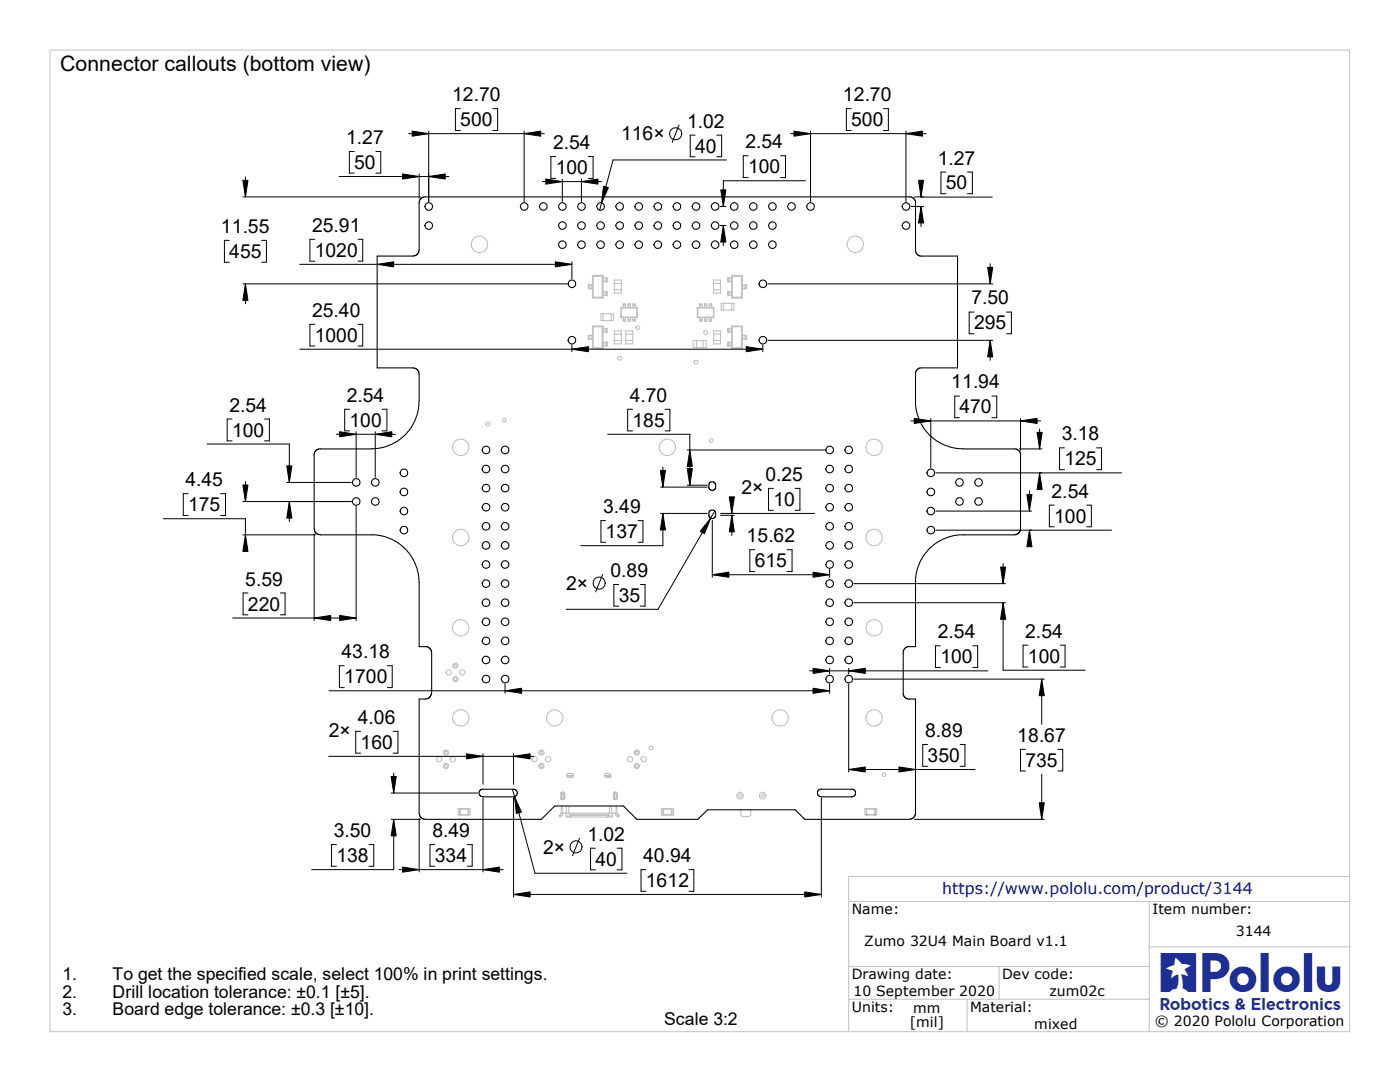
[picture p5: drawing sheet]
<svg xmlns="http://www.w3.org/2000/svg" width="279mm" height="216mm" viewBox="0 0 279 216" stroke-linecap="round" stroke-linejoin="round" font-family="sans-serif">
<path d="M10 10h259.4v195.9h-259.4zM169.4 179.9h100M229.4 179.9v26M269.4 174.9h-100v31M169.4 199.4h60M169.4 192.9h60M193 199.4v6.5M199.4 192.9v6.5M229.4 188.9h40" fill="none" stroke="#c0c0c0" stroke-width=".2"/>
<g fill="none" stroke="#c0c0c0" stroke-width=".21">
<path d="M117.6 57.6h.1M117.6 56.9h-.2v.7h.2M117.6 56.9v.7M117.6 56.9h.1M117.7 56.9h.4M117.7 57.6h.4M117.7 56.9v.7M118.1 56.9v.7M118.1 57.6h.1M118.1 56.9h.1M118.2 59.5h2.2M118.2 54.9v4.6"/>
<path d="M118.2 54.9l.1 .2M118.2 54.9h2.2M118.3 55.1v4.3M118.3 55.1h1.9M118.3 55.1h1.9v4.3h-1.9M118.3 59.4l-.1 .1M120.2 59.3l-1.9 .1M120.2 55.1v4.2M120.2 59.3l.2 .2M120.4 54.9l-.2 .2M120.4 54.9v4.6M120.4 55.5h.1"/>
<path d="M120.4 56.2h.1M120.4 58.2h.1M120.4 59h.1M120.4 55.5v.7M120.4 58.2v.8M120.4 58.2h.5M120.4 59h.5M120.4 55.5h.5M120.4 56.2h.5M120.9 55.5v.7M120.9 58.2v.8M120.9 56.2h.1"/>
<path d="M120.9 55.5h.1M120.9 59h.1M120.9 58.2h.1M121 55.5h.2v.7h-.2M121 58.2h.2v.8h-.2M121 55.5v.7M121 58.2v.8M122.6 55.9h1.4v2.6h-1.4zM122.6 57.8h1.4M122.6 56.6h1.4M142.4 55.9h1.4v2.6h-1.4zM142.4 57.8h1.4"/>
<path d="M142.4 56.6h1.4M145.4 55.5h-.2v.7h.2M145.4 58.2h-.2v.8h.2M145.4 55.5v.7M145.4 58.2v.8M145.4 58.2h.1M145.4 59h.1M145.4 55.5h.1M145.4 56.2h.1M145.5 55.5v.7M145.5 58.2v.8M145.5 58.2h.4"/>
<path d="M145.5 59h.4M145.5 56.2h.4M145.5 55.5h.4M145.9 55.5h.1M145.9 56.2h.1M145.9 58.2h.1M145.9 59h.1M145.9 55.5v.7M145.9 58.2v.8M146 59.5h2.2M146 54.9h2.2M146 54.9v4.6"/>
<path d="M146 54.9l.1 .2M146.1 55.1h1.9v4.3h-1.9M146.1 55.1v4.3M146.1 55.1h.1M146.1 59.4l-.1 .1M146.2 59.3h1.8M146.2 55.1h1.8M146.2 55.1v4.2M146.2 59.3l-.1 .1M148 55.1v4.2M148 59.3l.2 .2M148.2 57.6h.1"/>
<path d="M148.2 56.9h.1M148.2 54.9v4.6M148.2 54.9l-.2 .2M148.3 56.9h.4M148.3 57.6h.4M148.3 56.9v.7M148.7 56.9h.1M148.7 56.9v.7M148.7 57.6h.1M148.8 56.9h.2v.7h-.2M148.8 56.9v.7M117.6 67.7h.1"/>
<path d="M117.6 66.9v.8M117.6 66.9h-.2v.8h.2M117.6 66.9h.1M117.7 66.9h.4M117.7 67.7h.4M117.7 66.9v.8M118.1 66.9v.8M118.1 66.9h.1M118.1 67.7h.1M118.2 65.1v4.5M118.2 65.1l.2 .1h1.8M118.2 69.6h2.2"/>
<path d="M118.2 65.1h2.2M118.3 69.4h1.9M118.3 69.4l-.1 .2M119.9 62.6h2.6v1.4h-2.6zM120.2 65.2v4.2M120.2 65.2h-1.9v4.2M120.2 65.2h.1M120.2 69.4l.2 .2M120.4 62.6v1.4M120.4 65.1v4.5M120.4 65.1l-.2 .1M120.4 65.5h.1"/>
<path d="M120.4 66.3h.1M120.4 69h.1M120.4 68.3h.1M120.4 65.5v.8M120.4 68.3v.7M120.4 65.5h.5M120.4 66.3h.5M120.4 69h.5M120.4 68.3h.5M120.9 65.5v.8M120.9 68.3v.7M120.9 66.3h.1"/>
<path d="M120.9 65.5h.1M120.9 69h.1M120.9 68.3h.1M121 65.5v.8M121 68.3v.7M121 65.5h.2v.8h-.2M121 68.3h.2v.7h-.2M122 62.6v1.4M122.6 66h1.4v2.6h-1.4zM122.6 67.9h1.4M122.6 66.7h1.4M123.9 61.3v2.1"/>
<path d="M123.9 61.3l.1 .1M123.9 61.3h3.3M123.9 63.4h3.3M124 63.3h3.1M124 61.4v1.9M124 61.4h3.1M124 61.4h3.2v1.9h-3.2M124 63.3l-.1 .1M124.4 63.3v.5M124.4 60.9h.4M124.4 63.8h.4M124.4 60.8v-.2h.4v.2"/>
<path d="M124.4 63.9v.2h.4v-.2M124.4 63.9h.4M124.4 60.8h.4M124.4 60.9v.5M124.4 63.8v.1M124.4 60.8v.1M124.8 63.3v.5M124.8 60.9v.5M124.8 63.8v.1M124.8 60.8v.1M124.9 67.9h1.4M124.9 66h1.4v2.6h-1.4z"/>
<path d="M124.9 66.7h1.4M125.3 63.3v.5M125.3 60.9h.5M125.3 60.8v-.2h.5v.2M125.3 63.9v.2h.5v-.2M125.3 63.8h.5M125.3 63.9h.5M125.3 60.8h.5M125.3 60.9v.5M125.3 63.8v.1M125.3 60.8v.1M125.8 60.9v.5"/>
<path d="M125.8 63.8v.1M125.8 60.8v.1M125.8 63.3v.5M126.3 63.3v.5M126.3 60.9h.5M126.3 63.8h.5M126.3 60.8v-.2h.5v.2M126.3 63.9v.2h.5v-.2M126.3 63.9h.5M126.3 60.8h.5M126.3 60.9v.5M126.3 63.8v.1"/>
<path d="M126.3 60.8v.1M126.8 63.3v.5M126.8 60.9v.5M126.8 63.8v.1M126.8 60.8v.1M127.1 61.4v1.9M127.1 63.3l.1 .1M127.2 61.3l-.1 .1M127.2 61.3v2.1M138.3 67.9h2.7v1.4h-2.7zM139 67.9v1.4M139.1 61.3h3.4"/>
<path d="M139.1 63.4h3.4M139.1 61.3l.1 .1M139.1 61.3v2.1M139.2 63.3h3.2M139.2 61.4h3.2M139.2 61.4h3.2v1.9h-3.2M139.2 61.4v1.9M139.2 63.3l-.1 .1M139.6 63.3v.5M139.6 60.9h.5M139.6 63.8h.5M139.6 63.9h.5"/>
<path d="M139.6 60.8h.5M139.6 63.9v.2h.5v-.2M139.6 60.8v-.2h.5v.2M139.6 60.9v.5M139.6 63.8v.1M139.6 60.8v.1M140.1 63.3v.5M140.1 60.9v.5M140.1 63.8v.1M140.1 60.8v.1M140.3 67.9v1.4M140.6 63.3v.5"/>
<path d="M140.6 60.9h.5M140.6 63.8h.5M140.6 63.9h.5M140.6 60.8h.5M140.6 63.9v.2h.5v-.2M140.6 60.8v-.2h.5v.2M140.6 60.9v.5M140.6 63.8v.1M140.6 60.8v.1M141.1 60.9v.5M141.1 63.3v.5M141.1 63.8v.1"/>
<path d="M141.1 60.8v.1M141.6 60.9v.5M141.6 63.8v.1M141.6 60.8v.1M141.6 63.3v.5M141.6 60.9h.4M141.6 63.8h.4M141.6 63.9h.4M141.6 60.8h.4M141.6 63.9v.2h.4v-.2M141.6 60.8v-.2h.4v.2M142 60.9v.5"/>
<path d="M142 63.8v.1M142 60.8v.1M142 63.3v.5M142.4 61.4v1.9M142.4 63.3l.1 .1M142.4 66h1.4v2.6h-1.4zM142.4 67.9h1.4M142.4 66.7h1.4M142.5 61.3l-.1 .1M142.5 61.3v2.1M143.9 60.5h2.6v1.4h-2.6zM144.4 60.5v1.4"/>
<path d="M145.4 65.5h-.2v.8h.2M145.4 68.3h-.2v.7h.2M145.4 65.5v.8M145.4 68.3v.7M145.4 68.3h.1M145.4 69h.1M145.4 65.5h.1M145.4 66.3h.1M145.5 65.5v.8M145.5 68.3v.7M145.5 66.3h.4M145.5 65.5h.4"/>
<path d="M145.5 69h.4M145.5 68.3h.4M145.9 65.5h.1M145.9 66.3h.1M145.9 69h.1M145.9 68.3h.1M145.9 65.5v.8M145.9 68.3v.7M146 60.5v1.4M146 69.6h2.2M146 65.1h2.2M146 65.1l.2 .1"/>
<path d="M146 65.1v4.5M146.1 69.4h1.9M146.1 69.4l-.1 .2M146.2 65.2h1.8M146.2 65.2v4.2M148 65.2v4.2M148 65.2h-1.9v4.2M148 65.2h.1M148 69.4l.2 .2M148.2 66.9h.1M148.2 67.7h.1M148.2 65.1v4.5"/>
<path d="M148.2 65.1l-.2 .1M148.3 66.9h.4M148.3 67.7h.4M148.3 66.9v.8M148.7 66.9h.1M148.7 66.9v.8M148.7 67.7h.1M148.8 66.9h.2v.8h-.2M148.8 66.9v.8M112 158.1v.3M112 158.4h.1M112 158.4v1.1"/>
<path d="M112.1 159.3v.3M112.1 159.3h.4M112.1 158.7h.4M112.1 158.7v.6M112.4 158v.3M112.5 158.3v.4M112.5 158.3h.1M112.5 159.3v.3M112.5 158.3h-.4v.4M112.5 158.7v.6M112.6 158.1v.2M112.6 158.3v1.1"/>
<path d="M112.6 158.3h.1M112.7 158.4v.9l-.4 .3a.28 .28 0 0 1-.3-.1 .28 .28 0 0 1-.1-.3v-1l.2-.2h.4l.2 .4M113.2 154.7h.1M113.2 155h.2M113.3 154.7h.1M113.3 154.7v.3M113.4 154.7v.4M113.4 154.7h.3M113.4 155.1h.3M113.6 154.3l-.4 .1v.5l.2 .2 .6 .1M113.6 154.3h.6l.2 .2v.4l-.4 .2M113.7 154.7v.4"/>
<path d="M113.7 154.7h.2M113.7 155.1h.2M113.9 154.7h.4M113.9 155.1h.3M113.9 154.7v.4M114.3 154.7h.2M114.3 154.7v.4M120.7 154.7h.2M120.9 154.7h.3M120.9 154.7v.4M120.9 155.1h.3M121.1 154.3h.6l.2 .2v.4l-.4 .2"/>
<path d="M121.1 154.3l-.3 .1-.1 .5 .2 .2 .6 .1M121.2 154.7h.2M121.2 155.1h.2M121.2 154.7v.4M121.4 155.1h.3M121.4 154.7v.4M121.4 154.7h.4M121.8 155h.1M121.8 154.7h.1M121.8 154.7v.4M121.9 154.7v.3M121.9 154.7h.1"/>
<path d="M122.4 158.3h.1M122.5 158.3h.1M122.5 158.3v1.1M122.5 158.1v.2M122.6 158.3v.4M122.6 159.3v.3M122.6 158.3h.4v.4M122.6 159.3h.4M122.6 158.7h.4M122.6 158.7v.6M122.8 158v.3M123 159.3v.3"/>
<path d="M123 158.4h.1M123 158.7v.6M123.1 158.1v.3M123.1 158.4v1.1M123.2 158.4l-.2-.4h-.4l-.2 .2v1M123.2 158.4l-.1 1.1-.5 .1-.2-.4M91.4 161.4h2.4v1.2h-2.4zM91.7 161.4v1.2M91.8 162.6h1.7M93.4 161.4v1.2M93.4 161.4h-1.6v1.2M93.5 161.4v1.2"/>
<path d="M111.8 162.6l.2 .3M111.8 162.6l-.3 .1 .3 .3 .2-.1M112 162.3l-.2 .3M112 162.3h.4M112 160.8v1.5M112 162.3h.2M112.2 160.8v1.5M112.2 162.3h.8M112.4 162.3l-.4 .6M112.4 162.3h.1M112.9 162.3v.5M112.9 162.8l.2 .2h9l.1-.2"/>
<path d="M112.9 162.8h.8M113 160.8v1.5M113 162.3h.5M113.5 160.8v1.5M113.5 162.3h8.1M113.6 162.3l.1 .2M113.7 162.5v.5h.3v-.3M113.7 162.5h7.8M113.7 162.6l.3 .1M114 162.7h7.2M121.5 162.6l-.3 .1M121.5 162.5l-.1 .5h-.2v-.3"/>
<path d="M121.5 162.8h.7M121.5 162.3v.2M121.6 160.8v1.5M121.6 162.3h.5M122.1 160.8v1.5M122.1 162.3h.8M122.3 162.3l-.1 .5M122.9 160.8v1.5M122.9 162.3h.2M123.1 162.3h.1M123.1 160.8v1.5M123.1 162.3h-.3v.3l.3 .3"/>
<path d="M123.1 162.3l.3 .3M123.4 162.6l-.3 .3M123.4 162.6l.2 .1-.2 .3-.3-.1M132 161.4h2.4v1.2h-2.4zM132.3 161.4v1.2M132.4 162.6h1.6M132.4 161.4h1.6M132.4 161.4v1.2M134 161.4v1.2M134.1 161.4v1.2M147.9 161.6v1l.2 .3h1.4l.3-.3v-1M172.6 161.4h2.4v1.2h-2.4z"/>
<path d="M172.9 161.4v1.2M173 161.4l-.1 1.2h1.7M173 161.4h1.6M173 161.4v1.2M174.6 161.4v1.2M174.7 161.4v1.2"/>
<circle cx="95.7" cy="48.8" r="1.63"/>
<circle cx="170.7" cy="48.8" r="1.64"/>
<circle cx="123.7" cy="71.5" r=".38"/>
<circle cx="127.3" cy="65.4" r=".37"/>
<circle cx="138.9" cy="72.3" r=".38"/>
<circle cx="140.8" cy="66.4" r=".39"/>
<circle cx="91.9" cy="89.3" r="1.65"/>
<circle cx="97.4" cy="84.6" r=".39"/>
<circle cx="100.6" cy="83.9" r=".38"/>
<circle cx="133.2" cy="89.3" r="1.64"/>
<circle cx="141.9" cy="87.9" r=".38"/>
<circle cx="174.4" cy="89.3" r="1.65"/>
<circle cx="91.9" cy="107.2" r="1.65"/>
<circle cx="174.4" cy="107.2" r="1.65"/>
<circle cx="89.5" cy="134.2" r=".52"/>
<circle cx="90.9" cy="135.5" r=".29"/>
<circle cx="90.9" cy="132.8" r=".29"/>
<circle cx="90.9" cy="135.5" r=".52"/>
<circle cx="90.9" cy="132.8" r=".52"/>
<circle cx="91.9" cy="125.3" r="1.63"/>
<circle cx="92.3" cy="134.2" r=".52"/>
<circle cx="174.4" cy="125.3" r="1.63"/>
<circle cx="87.7" cy="151.5" r=".53"/>
<circle cx="89" cy="150.2" r=".29"/>
<circle cx="89" cy="150.2" r=".52"/>
<circle cx="89" cy="152.9" r=".29"/>
<circle cx="89" cy="152.9" r=".53"/>
<circle cx="90.4" cy="151.5" r=".53"/>
<circle cx="91.9" cy="143.3" r="1.63"/>
<circle cx="106.7" cy="151.5" r=".53"/>
<circle cx="108" cy="150.2" r=".29"/>
<circle cx="108" cy="150.2" r=".52"/>
<circle cx="108.1" cy="152.9" r=".29"/>
<circle cx="108.1" cy="152.9" r=".53"/>
<circle cx="109.4" cy="151.5" r=".53"/>
<circle cx="110.7" cy="143.3" r="1.63"/>
<circle cx="125.8" cy="151.5" r=".53"/>
<circle cx="127.1" cy="150.2" r=".29"/>
<circle cx="127.1" cy="150.2" r=".52"/>
<circle cx="127.1" cy="152.9" r=".29"/>
<circle cx="127.1" cy="152.9" r=".53"/>
<circle cx="128.5" cy="151.5" r=".53"/>
<circle cx="130" cy="149.2" r=".37"/>
<circle cx="147.7" cy="158.7" r=".67"/>
<circle cx="147.7" cy="158.7" r=".3"/>
<circle cx="152.2" cy="158.7" r=".3"/>
<circle cx="152.2" cy="158.7" r=".67"/>
<circle cx="155.7" cy="143.3" r="1.63"/>
<circle cx="174.4" cy="143.3" r="1.63"/>
<circle cx="176.4" cy="154.6" r=".37"/>
</g>
<g fill="none" stroke="#000" stroke-width=".21">
<path d="M182.7 40.5v9.7l.5 .7 .7 .2M182.8 40.5l-.3-.7-.7-.5-96.9-.1-.7 .3-.5 .7v9.7l-.3 .7-.5 .4-.4 .1h-7.2v22.3h7.2l.4 .1 .5 .4 .3 .7-.1 6.3-.3 1.8-.6 1.4-1 1.7-1.3 1.4-1.7 1.2-1.9 .8-2.7 .4-10.2-.1-.7 .2-.5 .8v15l.2 .8 .6 .3 .4 .1h10.2M183.9 51.1h7.2v22.3h-7.5l-.7 .5-.2 .4v6.6l.3 1.8 .6 1.4 1 1.7 1.3 1.4 1.7 1.2 2 .8 2.6 .4h10.6l.7 .5 .2 .7M141.5 97.2v-.6l.2-.4 .7-.1 .3 .3 .1 .8-.3 .5-.6 .1-.3-.2-.2-.4M203.7 90.8v14.7l-.3 .8-.4 .3-.5 .1h-11.1l-1.8 .4-1.5 .5-1.2 .7-1 .8-1.6 1.8-.7 1.2-.6 1.5-.3 2.6M74.1 106.7l2.7 .4 1.4 .5 1.2 .7 1.8 1.6 .8 1 .7 1.2 .6 1.5 .3 1.8 .1 13.6h1.2M141.5 102.8v-.6l.2-.3 .7-.1 .3 .2 .1 .8-.3 .6-.6 .1-.3-.3-.2-.4M182.7 116.2v12.8l-1.7 .1-.6 .4-.1 .4v8.7l.5 .7 .7 .2M84.9 129l.7 .2 .5 .7v8.4M86.1 138.3l-.2 .7-.6 .4-1.6 .1v22.8v.4l.4 .5 .8 .3h23.1l2.7-2.7h13.7l2.7 2.7h12.2l1.9-1.9h17.5l1.9 1.9 21.2-.1 .7-.4 .2-.7v-22.8h-1.2M95.8 157.7l.6-.3 6.3 .1 .4 .2 .2 .5-.3 .6-.5 .2h-6.1l-.4-.1-.3-.3-.1-.6zM163.3 157.7l.6-.3 6.3 .1 .4 .2 .2 .5-.2 .6-.6 .2h-6.1l-.4-.1-.3-.3v-.6z"/>
<path d="M172.9 162.6h.1M172.9 161.4h.1M174.6 161.4h.1M174.6 162.6h.1"/>
<circle cx="85.6" cy="45" r=".76"/>
<circle cx="85.6" cy="41.2" r=".76"/>
<circle cx="104.6" cy="41.2" r=".76"/>
<circle cx="108.4" cy="41.2" r=".76"/>
<circle cx="112.2" cy="48.8" r=".76"/>
<circle cx="112.2" cy="41.2" r=".76"/>
<circle cx="112.2" cy="45" r=".76"/>
<circle cx="114.1" cy="56.6" r=".76"/>
<circle cx="116" cy="41.2" r=".76"/>
<circle cx="116" cy="45" r=".76"/>
<circle cx="116" cy="48.8" r=".76"/>
<circle cx="119.8" cy="41.2" r=".76"/>
<circle cx="119.8" cy="45" r=".76"/>
<circle cx="119.8" cy="48.8" r=".76"/>
<circle cx="123.7" cy="48.8" r=".76"/>
<circle cx="123.7" cy="41.2" r=".76"/>
<circle cx="123.7" cy="45" r=".76"/>
<circle cx="127.5" cy="41.2" r=".76"/>
<circle cx="127.5" cy="45" r=".76"/>
<circle cx="127.5" cy="48.8" r=".76"/>
<circle cx="131.3" cy="48.8" r=".76"/>
<circle cx="131.3" cy="45" r=".76"/>
<circle cx="131.3" cy="41.2" r=".76"/>
<circle cx="135.1" cy="41.2" r=".76"/>
<circle cx="135.1" cy="45" r=".76"/>
<circle cx="135.1" cy="48.8" r=".76"/>
<circle cx="138.9" cy="45" r=".76"/>
<circle cx="138.9" cy="41.2" r=".76"/>
<circle cx="138.9" cy="48.8" r=".76"/>
<circle cx="142.7" cy="41.2" r=".76"/>
<circle cx="142.7" cy="48.8" r=".76"/>
<circle cx="142.7" cy="45" r=".76"/>
<circle cx="146.5" cy="48.8" r=".76"/>
<circle cx="146.5" cy="41.2" r=".76"/>
<circle cx="146.5" cy="45" r=".76"/>
<circle cx="150.3" cy="45" r=".76"/>
<circle cx="150.3" cy="48.8" r=".76"/>
<circle cx="150.3" cy="41.2" r=".76"/>
<circle cx="152.2" cy="56.6" r=".76"/>
<circle cx="154.1" cy="41.2" r=".76"/>
<circle cx="154.1" cy="48.8" r=".76"/>
<circle cx="154.1" cy="45" r=".76"/>
<circle cx="157.9" cy="41.2" r=".76"/>
<circle cx="161.8" cy="41.2" r=".76"/>
<circle cx="180.8" cy="45" r=".76"/>
<circle cx="180.8" cy="41.2" r=".76"/>
<circle cx="114.1" cy="67.9" r=".76"/>
<circle cx="152.2" cy="67.9" r=".76"/>
<circle cx="71.1" cy="96.3" r=".77"/>
<circle cx="74.9" cy="96.3" r=".77"/>
<circle cx="80.6" cy="98.2" r=".77"/>
<circle cx="80.6" cy="94.4" r=".77"/>
<circle cx="97" cy="93.6" r=".77"/>
<circle cx="97" cy="89.8" r=".77"/>
<circle cx="97" cy="97.4" r=".77"/>
<circle cx="100.8" cy="93.6" r=".77"/>
<circle cx="100.8" cy="97.4" r=".77"/>
<circle cx="100.8" cy="89.8" r=".77"/>
<circle cx="165.6" cy="97.4" r=".77"/>
<circle cx="165.6" cy="89.8" r=".77"/>
<circle cx="165.6" cy="93.6" r=".77"/>
<circle cx="169.4" cy="97.4" r=".77"/>
<circle cx="169.4" cy="93.6" r=".77"/>
<circle cx="169.4" cy="89.8" r=".77"/>
<circle cx="185.8" cy="94.4" r=".77"/>
<circle cx="185.8" cy="98.2" r=".77"/>
<circle cx="191.5" cy="96.3" r=".77"/>
<circle cx="195.3" cy="96.3" r=".77"/>
<circle cx="71.1" cy="100.1" r=".77"/>
<circle cx="74.9" cy="100.1" r=".77"/>
<circle cx="80.6" cy="102" r=".77"/>
<circle cx="80.6" cy="105.8" r=".77"/>
<circle cx="97" cy="101.2" r=".77"/>
<circle cx="97" cy="105" r=".77"/>
<circle cx="97" cy="112.6" r=".77"/>
<circle cx="97" cy="116.5" r=".77"/>
<circle cx="97" cy="108.8" r=".77"/>
<circle cx="100.8" cy="112.6" r=".77"/>
<circle cx="100.8" cy="108.8" r=".77"/>
<circle cx="100.8" cy="101.2" r=".77"/>
<circle cx="100.8" cy="105" r=".77"/>
<circle cx="100.8" cy="116.5" r=".77"/>
<circle cx="165.6" cy="101.2" r=".77"/>
<circle cx="165.6" cy="108.8" r=".77"/>
<circle cx="165.6" cy="105" r=".77"/>
<circle cx="165.6" cy="112.6" r=".77"/>
<circle cx="165.6" cy="116.5" r=".77"/>
<circle cx="169.4" cy="112.6" r=".77"/>
<circle cx="169.4" cy="101.2" r=".77"/>
<circle cx="169.4" cy="116.5" r=".77"/>
<circle cx="169.4" cy="105" r=".77"/>
<circle cx="169.4" cy="108.8" r=".77"/>
<circle cx="185.8" cy="105.8" r=".77"/>
<circle cx="185.8" cy="102" r=".77"/>
<circle cx="191.5" cy="100.1" r=".77"/>
<circle cx="195.3" cy="100.1" r=".77"/>
<circle cx="97" cy="127.9" r=".77"/>
<circle cx="97" cy="131.7" r=".77"/>
<circle cx="97" cy="124.1" r=".77"/>
<circle cx="97" cy="135.5" r=".77"/>
<circle cx="97" cy="120.3" r=".77"/>
<circle cx="100.8" cy="135.5" r=".77"/>
<circle cx="100.8" cy="127.9" r=".77"/>
<circle cx="100.8" cy="120.3" r=".77"/>
<circle cx="100.8" cy="131.7" r=".77"/>
<circle cx="100.8" cy="124.1" r=".77"/>
<circle cx="165.6" cy="124.1" r=".77"/>
<circle cx="165.6" cy="120.3" r=".77"/>
<circle cx="165.6" cy="127.9" r=".77"/>
<circle cx="165.6" cy="131.7" r=".77"/>
<circle cx="165.6" cy="135.5" r=".77"/>
<circle cx="169.4" cy="120.3" r=".77"/>
<circle cx="169.4" cy="135.5" r=".77"/>
<circle cx="169.4" cy="124.1" r=".77"/>
<circle cx="169.4" cy="127.9" r=".77"/>
<circle cx="169.4" cy="131.7" r=".77"/>
</g>
<g fill="none" stroke="#000" stroke-width=".2">
<path d="M48.5 39.3h35.4M49 35.3v4M67.7 35.2h21.9M70.7 30.2h-1v4.3h1M75 30.2h1v4.3h-1M81.6 26.7h27M83.7 34.7v4.8M85.6 26.2v14M91.9 21.7h-1v4.3h1M98.3 21.7h1v4.3h-1M104.6 26.2v14M108.2 36.2h11.9"/>
<path d="M110.9 31.2h-1v4.4h1M112.2 35.7v4.5M116 35.7v4.5M117.4 31.2h1v4.4h-1M135.5 24.9l-1.3 3.5M138.7 27h-.9v4.3h.9M143 27h1v4.3h-1M145 31.9h-22.7l-2.6 10.1M149.3 31.1h-1v4.3h1M155.8 31.1h1v4.3h-1M157.8 26.7h27M160.7 36.1h-16.3v5.1"/>
<path d="M161.8 26.2v14M169.9 21.7h-1v4.3h1M176.3 21.7h1v4.3h-1M180.8 26.2v14M182.5 39.3h1.8M183.8 39.3h14.2M188.8 34.3h-1v4.4h1M193.1 34.3h1v4.4h-1M45.8 48h-1v4.3h1M48.5 56.6h64.7M49 56.6v4M52.2 48h1v4.3h-1"/>
<path d="M59.8 52.7h54.3M62.8 47.8h-1v4.3h1M71.5 47.8h.9v4.3h-.9M114.1 52.2v3.4M143.7 41.2h1.2M143.7 45h1.2M144.4 45v4M153.2 56.6h44.9M181.8 41.2h2.5M183.8 41.2v4M197.6 52.6v4M59.8 69.7h92.4"/>
<path d="M62.8 64.7h-1v4.3h1M71.5 64.7h.9v4.3h-.9M114.1 68.9v1.3M152.2 68.9v1.3M153.2 67.9h44.9M191.5 79h-1v4.4h1M194.4 62.3h-1v4.3h1M197.6 67.9v4M198 79h.9v4.4h-.9M200.9 62.3h.9v4.3h-.9M37.5 98.5h-.9v4.4h.9M41.4 88.6h16.3v7.7"/>
<path d="M44 98.5h1v4.4h-1M46.3 83.6h-1v4.4h1M49 96.1v4M52.8 83.6h1v4.4h-1M57.2 96.3h12.9M67.1 86.7h11.8M69.8 81.7h-1v4.3h1M71.1 86.1v9.1M74.9 86.1v9.1M76.2 81.7h1v4.3h-1M121.3 86.7h16.4v10.1M126.2 81.7h-.9v4.3h.9"/>
<path d="M131.8 97.2h9.3M132.3 93.2v4M132.7 81.7h1v4.3h-1M137.2 96.8h3.9M137.2 89.8h27.4M154.3 97.5h-.9v4.3h.9M158.7 97.5h.9v4.3h-.9M181.8 84h25.9M185.8 83.5v9.8M186.8 94.4h37.1M203.5 89.6h4.4M203.7 83.5v6.3"/>
<path d="M205.4 98v4M207.5 94.4h.1M207.5 85.6v4M212.4 89.4h-.9v4.3h.9M218.9 89.4h.9v4.3h-.9M32.6 103.5h16.4v3.2M48.5 100.1h21.6M48.5 106.7h14.4M49.5 118.3h-1v4.4h1M56 118.3h.9v4.4h-.9M57.7 100.1v4M62.7 106.5v17.3"/>
<path d="M71.1 101v22.8M120.3 114.6l-1.4 3.5M120.9 103.9h-1v4.3h1M123.5 116.6h-1v4.3h1M127.3 103.9h1v4.3h-1M127.8 116.6h.9v4.3h-.9M131.8 102.4h9.3M132.3 102.4v6.5h-16.4M142.2 103.8v11.4M142.2 114.7h23.4M142.5 102.2l-11.2 19.4h-18.3M143.8 102.4h18.8"/>
<path d="M143.8 102.8h2.8M146 102.4h.1M146 102.8v4M150.6 109.7h-1v4.3h1M157.1 109.7h1v4.3h-1M165.6 113.6v1.6M170.4 116.5h30.3M186.8 105.8h35M186.8 102h19.1M200.2 112.4v4.1M205.4 105.8h.1M210.4 100.8h-1v4.3h1"/>
<path d="M216.9 100.8h.9v4.3h-.9M46.4 123.3h24.7M65.7 137.8h99.9M68.7 132.8h-1v4.4h1M77.3 132.8h1v4.4h-1M100.8 136.5v1.8M161.6 133.9h35.5M165.6 133.3v1.2M165.6 136.5v1.8M169.4 133.3v1.2M169.4 136.5v17.6M170.4 135.5h38"/>
<path d="M170.4 120.3h30.3M187.7 128.9h-1v4.3h1M194.1 128.9h1v4.3h-1M200.2 120.3v13.4h16.4M205.1 128.7h-.9v4.4h.9M207.9 135.5v9M211.6 128.7h1v4.4h-1M65.6 150.9h40.9M72 145.9h-1v4.4h1M78.1 158.2h17.3M78.4 145.9h1v4.4h-1M78.6 154.3v3.9"/>
<path d="M96.4 150.4v6.1M96.4 159.3v14.7M102.3 157.5l4.5 16.7h18.3M102.5 150.4v6.1M102.5 159.3v19.7M163.9 159.3v19.7M169.4 153.5h25.2M185.1 148.5h-1v4.4h1M191.6 148.5h1v4.4h-1M204.6 149.5h-.9v4.3h.9M207.9 154.5v9M211.1 149.5h1v4.3h-1"/>
<path d="M67.1 168.5h-.9v4.3h.9M73.6 168.5h1v4.3h-1M78.1 163.5h5.8M78.6 163.5v10h-16.4M79.7 173.5h20.7M83.7 163.3v10.7M86.8 168.5h-1v4.3h1M93.3 168.5h.9v4.3h-.9M102.5 178.5h61.4M115.7 167.3l-1.4 3.4M118.8 169.2h-.9v4.4h.9M123.1 169.2h1v4.4h-1"/>
<path d="M128.9 173.5h-1v4.3h1M137.5 173.5h1v4.3h-1M182.5 163.5h25.9"/>
<circle cx="134.8" cy="26.7" r="1.22"/>
<circle cx="119.6" cy="116.4" r="1.21"/>
<circle cx="114.9" cy="169" r="1.22"/>
</g>
<g fill="#000" stroke="#000" stroke-width=".2">
<path d="M48.5 36h1l-.5 3.3zM80.3 34.7l3.4 .5-3.4 .5zM82.3 26.2l3.3 .5-3.3 .5zM85.6 35.2l3.3-.5v1zM104.6 26.7l3.3-.5v1zM108.9 35.7l3.3 .5-3.3 .5zM116 36.2l3.3-.5v1zM158.5 26.2l3.3 .5-3.3 .5zM180.8 26.7l3.3-.5v1zM183.3 36h1l-.5 3.3zM49 56.6l.5 3.3h-1zM75.3 52.7l3.3-.5v1.1z"/>
<path d="M110.8 52.2l3.3 .5-3.3 .6zM120.4 37.2l1 .2-1.3 3.1zM143.8 37.9h1.1l-.5 3.3zM144.4 45l.5 3.3h-1.1zM183.8 41.2l.5 3.3h-1zM197.1 53.3h1l-.5 3.3zM114.1 69.7l3.3-.5v1zM148.9 69.2l3.3 .5-3.3 .5zM197.6 67.9l.5 3.3h-1zM57.2 93h1.1l-.6 3.3zM67.8 86.1l3.3 .6-3.3 .5zM74.9 86.7l3.3-.6v1.1z"/>
<path d="M131.8 93.9h1l-.5 3.3zM137.2 93.5h1l-.5 3.3zM137.7 89.8l.5 3.3h-1zM182.5 83.5l3.3 .5-3.3 .5zM203.7 84l3.3-.5v1zM207.5 94.4l.5 3.3h-1zM207 86.3h1l-.5 3.3zM49 106.7l.5 3.3h-1zM48.5 96.8h1l-.5 3.3zM57.7 100.1l.6 3.3h-1.1zM132.3 102.4l.5 3.3h-1zM141.8 103.4l-1.2 3.1-.9-.5z"/>
<path d="M142.2 114.7l3.3-.5v1zM145.5 99.1h1.1l-.6 3.3zM146 102.8l.6 3.3h-1.1zM162.3 114.2l3.3 .5-3.3 .5zM199.7 113.2h1l-.5 3.3zM205.4 105.8l.6 3.3h-1.1zM204.9 98.7h1.1l-.6 3.3zM62.7 123.3l3.3-.5v1zM67.8 122.8l3.3 .5-3.3 .5zM100.8 137.8l3.3-.5v1zM162.3 133.3l3.3 .6-3.3 .5zM162.3 137.3l3.3 .5-3.3 .5z"/>
<path d="M169.4 133.9l3.3-.6v1.1zM200.2 120.3l.5 3.3h-1zM207.9 135.5l.5 3.3h-1zM78.1 154.9h1l-.5 3.3zM93.1 150.4l3.3 .5-3.3 .5zM102.5 150.9l3.3-.5v1zM102.7 159l1.4 3.1-1.1 .2zM169.4 153.5l3.3-.5v1.1zM179.4 153l3.3 .5-3.3 .6zM78.6 163.5l.5 3.3h-1zM80.3 173l3.4 .5-3.4 .5zM96.4 173.5l3.3-.5v1z"/>
<path d="M102.5 178.5l3.3-.5v1zM160.6 178l3.3 .5-3.3 .5zM207.4 160.2h1l-.5 3.3z"/>
</g>
<text font-size="7.8" fill="#1e2f94" x="231.6" y="197.9">R</text>
<text font-size="4.2" x="12" y="14.2">Connector callouts (bottom view)</text>
<g font-size="3.9">
<text x="90.2" y="20.2">12.70</text>
<text x="168.2" y="20.2">12.70</text>
<text x="69.1" y="28.7">1.27</text>
<text x="91.9" y="25.2">500</text>
<text x="110.4" y="29.8">2.54</text>
<text x="124" y="28">116×</text>
<text x="137.1" y="25.4">1.02</text>
<text x="148.8" y="29.6">2.54</text>
<text x="169.9" y="25.2">500</text>
<text x="70.7" y="33.7">50</text>
<text x="110.9" y="34.8">100</text>
<text x="138.7" y="30.4">40</text>
<text x="149.3" y="34.6">100</text>
<text x="187.1" y="32.9">1.27</text>
<text x="188.8" y="37.8">50</text>
<text x="44.1" y="46.5">11.55</text>
<text x="62.3" y="46.3">25.91</text>
<text x="45.8" y="51.5">455</text>
<text x="62.8" y="51.3">1020</text>
<text x="62.3" y="63.2">25.40</text>
<text x="193.9" y="60.7">7.50</text>
<text x="194.4" y="65.7">295</text>
<text x="62.8" y="68.2">1000</text>
<text x="189.9" y="77.5">11.94</text>
<text x="45.8" y="82.1">2.54</text>
<text x="69.2" y="80.1">2.54</text>
<text x="125.7" y="80.1">4.70</text>
<text x="191.5" y="82.5">470</text>
<text x="46.3" y="87.1">100</text>
<text x="69.8" y="85.1">100</text>
<text x="126.2" y="85.1">185</text>
<text x="211.9" y="87.9">3.18</text>
<text x="152.7" y="96">0.25</text>
<text x="212.4" y="92.9">125</text>
<text x="37" y="97">4.45</text>
<text x="148" y="98.6">2×</text>
<text x="154.3" y="101">10</text>
<text x="209.9" y="99.3">2.54</text>
<text x="37.5" y="102">175</text>
<text x="120.4" y="102.4">3.49</text>
<text x="120.9" y="107.4">137</text>
<text x="210.4" y="104.3">100</text>
<text x="149" y="108.2">15.62</text>
<text x="150.6" y="113.2">615</text>
<text x="48.9" y="116.8">5.59</text>
<text x="113" y="117.7">2×</text>
<text x="121.8" y="115.1">0.89</text>
<text x="49.5" y="121.8">220</text>
<text x="123.5" y="120.1">35</text>
<text x="68.2" y="131.4">43.18</text>
<text x="187.2" y="127.4">2.54</text>
<text x="204.6" y="127.3">2.54</text>
<text x="68.7" y="136.4">1700</text>
<text x="187.7" y="132.3">100</text>
<text x="205.1" y="132.2">100</text>
<text x="65.6" y="147">2×</text>
<text x="71.4" y="144.4">4.06</text>
<text x="72" y="149.4">160</text>
<text x="184.6" y="147.1">8.89</text>
<text x="203" y="148">18.67</text>
<text x="185.1" y="152.1">350</text>
<text x="204.6" y="153">735</text>
<text x="66.6" y="167">3.50</text>
<text x="86.3" y="167">8.49</text>
<text x="117.2" y="167.8">1.02</text>
<text x="67.1" y="172">138</text>
<text x="86.8" y="172">334</text>
<text x="108.4" y="170.3">2×</text>
<text x="118.8" y="172.7">40</text>
<text x="128.4" y="172">40.94</text>
<text x="128.9" y="177">1612</text>
</g>
<g font-size="3.5">
<text x="12.5" y="195.6">1.</text>
<text x="22.5" y="195.6">To get the specified scale, select 100% in print settings.</text>
<text x="12.5" y="199.1">2.</text>
<text x="12.5" y="202.6">3.</text>
<text x="22.5" y="199.1">Drill location tolerance: ±0.1 [±5].</text>
<text x="22.5" y="202.6">Board edge tolerance: ±0.3 [±10].</text>
<text x="132.5" y="204.6">Scale 3:2</text>
</g>
<text font-size="3.2" fill="#018" x="188.1" y="178.4">https://www.pololu.com/product/3144</text>
<g font-size="2.8">
<text x="170" y="182.4">Name:</text>
<text x="230" y="182.4">Item number:</text>
<text x="172.5" y="188.7">Zumo 32U4 Main Board v1.1</text>
<text x="246.6" y="186.7">3144</text>
<text x="170" y="195.4">Drawing date:</text>
<text x="200" y="195.4">Dev code:</text>
<text x="170" y="201.9">Units:</text>
<text x="170.3" y="198.8">10 September 2020</text>
<text x="182.2" y="202.1">mm</text>
<text x="193.6" y="201.9">Material:</text>
<text x="209.4" y="198.8">zum02c</text>
<text x="181.6" y="205">[mil]</text>
<text x="206.4" y="205.2">mixed</text>
<text x="230.5" y="204.7">© 2020 Pololu Corporation</text>
</g>
</svg>
